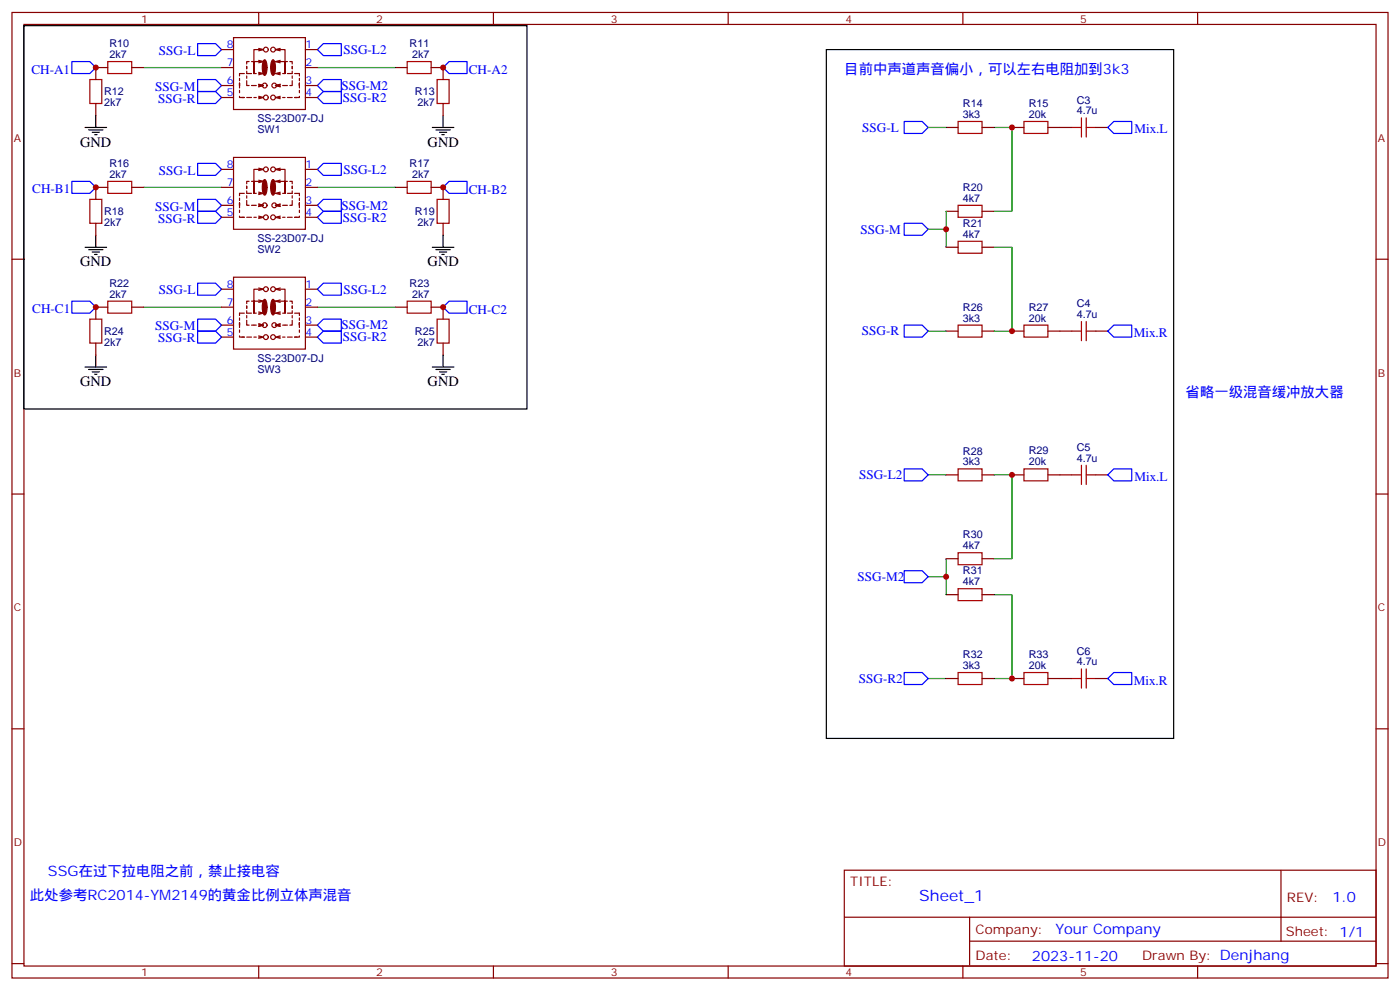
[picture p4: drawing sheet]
<svg xmlns="http://www.w3.org/2000/svg" width="412mm" height="292mm" viewBox="0 0 412 292" stroke-linecap="round" stroke-linejoin="round" font-family="sans-serif">
<g fill="none" stroke="#870000" stroke-width=".35">
<path d="M3.5 3.7h405.4v284.3h-405.4zM7.1 7.2h398.2v277.3h-398.2zM31.7 19.9h-3.5v3.5M38.8 19.9h3.5M65.3 19.9h3.5M65.3 14.6h3.5M68.8 11.1h21.2v21.1h-21.2zM72.7 19.5v.7M73.4 18.1h-.7v.7M74.1 18.1h.7M76.2 3.7v3.5M76.2 14.3l1.4 .3"/>
<path d="M76.2 17.8l1.4 .3M77.6 14.6h-2.8v7.1v-3.6h2.8M77.6 14.6l-1.4 .4M77.6 18.1l-1.4 .4M81.1 14.6h2.9v7.1v-3.6h-2.9M81.1 14.6l1.4 .4M81.1 18.1l1.4 .4M82.5 14.3l-1.4 .3M82.5 17.8l-1.4 .3M84 18.1h.7M85.4 18.1h.7v.7M86.1 19.5v.7"/>
<path d="M90 19.9h3.5M90 14.6h3.5M116.4 19.9h3.5M127 19.9h3.5v3.5M145.3 3.7v3.5M214.5 3.7v3.5M283.6 3.7v3.5M352.8 3.7v3.5M28.2 30.5v3.5M65.3 25.2h3.5M65.3 28.7h3.5M70.6 24.5v1.4"/>
<path d="M70.6 28.4v.3h1.4h-.7M70.6 23.1v.7M70.6 26.6v.7M72 21.7h-1.4v.7M72.7 23.8v1.4h.7M72.7 28.7h1.4M72.7 21v.7h1.4M72.7 22.4v.7M74.1 25.2h1.4M74.8 28.7h.7M74.8 21.7h.7M76.2 25.2h.7"/>
<path d="M76.2 28.7h.7M76.2 21.7h.7M76.2 24.8l1.4 .4-1.4 .3M76.2 21.3l1.4 .4-1.4 .3M76.2 28.4l1.4 .3-1.4 .4M81.1 28.7l1.4 .4M81.8 25.2h.7M81.8 28.7h.7M81.8 21.7h.7M82.5 24.8l-1.4 .4 1.4 .3M82.5 28.4l-1.4 .3M82.5 21.3l-1.4 .4 1.4 .3"/>
<path d="M83.3 25.2h1.4M83.3 28.7h.7M83.3 21.7h.7M84.7 28.7h1.4M86.1 23.8v1.4h-.7M86.1 21v.7h-1.4M86.1 22.4v.7M86.8 21.7h1.4v.7M88.2 28.4v.3h-1.4h.7M88.2 24.5v1.4M88.2 23.1v.7M88.2 26.6v.7"/>
<path d="M90 25.2h3.5M90 28.7h3.5M130.5 30.5v3.5M278.7 37.5h3.5M289.3 37.5h3.5M298.1 37.5h3.5M308.7 37.5h7M322.8 37.5h3.5M31.7 55.2h-3.5v3.5M38.8 55.2h3.5M65.3 55.2h3.5M65.3 49.9h3.5"/>
<path d="M68.8 46.4h21.2v21.1h-21.2zM70.6 59.8v1.4M70.6 58.3v.8M72 56.9h-1.4v.7M72.7 59.1v1.4h.7M72.7 54.8v.7M72.7 56.2v.7h1.4M72.7 57.6v.7M73.4 53.4h-.7v.7M74.1 53.4h.7M74.8 56.9h.7M76.2 49.5l1.4 .4"/>
<path d="M76.2 56.9h.7M76.2 56.6l1.4 .3-1.4 .4M76.2 53.1l1.4 .3M77.6 49.9h-2.8v7v-3.5h2.8M77.6 49.9l-1.4 .3M77.6 53.4l-1.4 .4M81.1 49.9h2.9v7v-3.5h-2.9M81.1 49.9l1.4 .3M81.1 53.4l1.4 .4M81.8 56.9h.7M82.5 49.5l-1.4 .4M82.5 56.6l-1.4 .3 1.4 .4"/>
<path d="M82.5 53.1l-1.4 .3M83.3 56.9h.7M84 53.4h.7M85.4 53.4h.7v.7M86.1 59.1v1.4h-.7M86.1 54.8v.7M86.1 56.2v.7h-1.4M86.1 57.6v.7M86.8 56.9h1.4v.7M88.2 59.8v1.4M88.2 58.3v.8M90 55.2h3.5"/>
<path d="M90 49.9h3.5M116.4 55.2h3.5M127 55.2h3.5v3.5M3.5 76.3h3.6M28.2 65.8v3.5M65.3 60.5h3.5M65.3 64h3.5M70.6 63.6v.4h1.4h-.7M70.6 61.9v.7M72.7 64h1.4M74.1 60.5h1.4M74.8 64h.7"/>
<path d="M76.2 60.5h.7M76.2 64h.7M76.2 60.1l1.4 .4-1.4 .3M76.2 63.6l1.4 .4-1.4 .3M81.1 64l1.4 .3M81.8 60.5h.7M81.8 64h.7M82.5 60.1l-1.4 .4 1.4 .3M82.5 63.6l-1.4 .4M83.3 60.5h1.4M83.3 64h.7M84.7 64h1.4"/>
<path d="M88.2 63.6v.4h-1.4h.7M88.2 61.9v.7M90 60.5h3.5M90 64h3.5M130.5 65.8v3.5M278.7 62.2h3.5M278.7 72.8h3.5M289.3 62.2h3.5M289.3 72.8h3.5M405.3 76.3h3.6M31.7 90.5h-3.5v3.5M38.8 90.5h3.5"/>
<path d="M65.3 90.5h3.5M65.3 85.2h3.5M65.3 95.7h3.5M65.3 99.3h3.5M68.8 81.6h21.2v21.2h-21.2zM70.6 95v1.4M70.6 98.9v.4h1.4h-.7M70.6 93.6v.7M70.6 97.2v.7M72 92.2h-1.4v.7M72.7 94.3v1.4h.7M72.7 90.1v.7"/>
<path d="M72.7 91.5v.7h1.4M72.7 92.9v.7M72.7 99.3h1.4M73.4 88.7h-.7v.7M74.1 95.7h1.4M74.1 88.7h.7M74.8 99.3h.7M74.8 92.2h.7M76.2 95.7h.7M76.2 99.3h.7M76.2 84.8l1.4 .4M76.2 92.2h.7"/>
<path d="M76.2 95.4l1.4 .3-1.4 .4M76.2 91.9l1.4 .3-1.4 .4M76.2 88.3l1.4 .4M76.2 98.9l1.4 .4-1.4 .3M77.6 85.2h-2.8v7v-3.5h2.8M77.6 85.2l-1.4 .3M77.6 88.7l-1.4 .3M81.1 85.2h2.9v7v-3.5h-2.9M81.1 85.2l1.4 .3M81.1 99.3l1.4 .3M81.1 88.7l1.4 .3M81.8 95.7h.7"/>
<path d="M81.8 99.3h.7M81.8 92.2h.7M82.5 84.8l-1.4 .4M82.5 95.4l-1.4 .3 1.4 .4M82.5 98.9l-1.4 .4M82.5 91.9l-1.4 .3 1.4 .4M82.5 88.3l-1.4 .4M83.3 95.7h1.4M83.3 99.3h.7M83.3 92.2h.7M84 88.7h.7M84.7 99.3h1.4"/>
<path d="M85.4 88.7h.7v.7M86.1 94.3v1.4h-.7M86.1 90.1v.7M86.1 91.5v.7h-1.4M86.1 92.9v.7M86.8 92.2h1.4v.7M88.2 98.9v.4h-1.4h.7M88.2 95v1.4M88.2 93.6v.7M88.2 97.2v.7M90 90.5h3.5M90 85.2h3.5"/>
<path d="M90 95.7h3.5M90 99.3h3.5M116.4 90.5h3.5M127 90.5h3.5v3.5M278.7 97.5h3.5M289.3 97.5h3.5M298.1 97.5h3.5M308.7 97.5h7M322.8 97.5h3.5M28.2 101v3.6M130.5 101v3.6M278.7 139.8h3.5"/>
<path d="M289.3 139.8h3.5M298.1 139.8h3.5M308.7 139.8h7M322.8 139.8h3.5M3.5 145.5h3.6M405.3 145.5h3.6M278.7 175.1h3.5M278.7 164.5h3.5M289.3 175.1h3.5M289.3 164.5h3.5M278.7 199.8h3.5M289.3 199.8h3.5"/>
<path d="M298.1 199.8h3.5M308.7 199.8h7M322.8 199.8h3.5M3.5 214.6h3.6M405.3 214.6h3.6M248.7 256.3h156.6v28.2h-156.6zM377.3 256.3v20.9M248.7 270.1h156.5M285.6 277.2h119.6M285.6 270.1v14.1M3.5 283.8h3.6M76.2 284.5v3.5"/>
<path d="M145.3 284.5v3.5M214.5 284.5v3.5M283.6 284.5v3.5M352.8 284.5v3.5M405.3 283.8h3.6"/>
<circle cx="78.3" cy="14.6" r=".71"/>
<circle cx="80.4" cy="14.6" r=".71"/>
<circle cx="78" cy="25.2" r=".71"/>
<circle cx="78.3" cy="28.7" r=".71"/>
<circle cx="80.4" cy="28.7" r=".71"/>
<circle cx="80.8" cy="25.2" r=".71"/>
<circle cx="78.3" cy="49.9" r=".71"/>
<circle cx="80.4" cy="49.9" r=".71"/>
<circle cx="78" cy="60.5" r=".71"/>
<circle cx="78.3" cy="64" r=".71"/>
<circle cx="80.4" cy="64" r=".71"/>
<circle cx="80.8" cy="60.5" r=".71"/>
<circle cx="78" cy="95.7" r=".71"/>
<circle cx="78.3" cy="99.3" r=".71"/>
<circle cx="78.3" cy="85.2" r=".71"/>
<circle cx="80.4" cy="99.3" r=".71"/>
<circle cx="80.4" cy="85.2" r=".71"/>
<circle cx="80.8" cy="95.7" r=".71"/>
</g>
<g fill="none" stroke="#00f" stroke-width=".35">
<path d="M21.2 18.1h5.3l1.7 1.8-1.7 1.8h-5.3zM58.2 12.8h5.3l1.8 1.8-1.8 1.8h-5.3zM93.5 14.6l1.7-1.8h5.3v3.6h-5.3zM132.3 18.1h5.3v3.6h-5.3l-1.8-1.8zM58.2 23.4h5.3l1.8 1.8-1.8 1.8h-5.3zM58.2 27h5.3l1.8 1.7-1.8 1.8h-5.3zM95.2 27h5.3v3.5h-5.3l-1.7-1.8zM95.2 23.4h5.3v3.6h-5.3l-1.7-1.8zM266.3 35.8h5.3l1.8 1.7-1.8 1.8h-5.3zM326.3 37.5l1.8-1.7h5.3v3.5h-5.3zM21.2 53.4h5.3l1.7 1.8-1.7 1.7h-5.3zM58.2 58.7h5.3l1.8 1.8-1.8 1.7h-5.3z"/>
<path d="M58.2 48.1h5.3l1.8 1.8-1.8 1.7h-5.3zM95.2 48.1h5.3v3.5h-5.3l-1.7-1.7zM132.3 53.4h5.3v3.5h-5.3l-1.8-1.7zM58.2 62.2h5.3l1.8 1.8-1.8 1.8h-5.3zM93.5 64l1.7-1.8h5.3v3.6h-5.3zM93.5 60.5l1.7-1.8h5.3v3.5h-5.3zM266.3 65.8h5.3l1.8 1.7-1.8 1.8h-5.3zM21.2 88.7h5.3l1.7 1.8-1.7 1.7h-5.3zM58.2 97.5h5.3l1.8 1.8-1.8 1.7h-5.3zM58.2 94h5.3l1.8 1.7-1.8 1.8h-5.3zM58.2 83.4h5.3l1.8 1.8-1.8 1.7h-5.3zM93.5 99.3l1.7-1.8h5.3v3.5h-5.3z"/>
<path d="M93.5 95.7l1.7-1.7h5.3v3.5h-5.3zM93.5 85.2l1.7-1.8h5.3v3.5h-5.3zM132.3 88.7h5.3v3.5h-5.3l-1.8-1.7zM266.3 95.7h5.3l1.8 1.8-1.8 1.8h-5.3zM326.3 97.5l1.8-1.8h5.3v3.6h-5.3zM266.3 138.1h5.3l1.8 1.7-1.8 1.8h-5.3zM326.3 139.8l1.8-1.7h5.3v3.5h-5.3zM266.3 168.1h5.3l1.8 1.7-1.8 1.8h-5.3zM266.3 198h5.3l1.8 1.8-1.8 1.8h-5.3zM328.1 198h5.3v3.6h-5.3l-1.8-1.8z"/>
</g>
<g fill="none" stroke="#008700" stroke-width=".35">
<path d="M42.3 19.9h23M93.5 19.9h22.9M273.4 37.5h5.3M292.8 37.5h5.3v24.7h-5.3M42.3 55.2h23M93.5 55.2h22.9M273.4 67.5h5.3M278.7 62.2v10.6M292.8 72.8h5.3v24.7h-5.3M42.3 90.5h23M93.5 90.5h22.9M273.4 97.5h5.3"/>
<path d="M273.4 139.8h5.3M292.8 139.8h5.3v24.7h-5.3M273.4 169.8h5.3M278.7 164.5v10.6M292.8 175.1h5.3v24.7h-5.3M273.4 199.8h5.3"/>
</g>
<g fill="none" stroke="#a10000" stroke-width=".35">
<path d="M31.7 18.1h7.1v3.6h-7.1zM119.9 18.1h7.1v3.6h-7.1zM26.5 23.4h3.5v7.1h-3.5zM128.8 23.4h3.5v7.1h-3.5zM282.2 35.8h7.1v3.5h-7.1zM301.6 35.8h7.1v3.5h-7.1zM315.7 37.5h2.9M318.6 34.7v5.7M320 37.5h2.8M320 34.7v5.7M26.5 58.7h3.5v7.1h-3.5zM31.7 53.4h7.1v3.5h-7.1z"/>
<path d="M119.9 53.4h7.1v3.5h-7.1zM128.8 58.7h3.5v7.1h-3.5zM282.2 60.5h7.1v3.5h-7.1zM282.2 71h7.1v3.6h-7.1zM26.5 94h3.5v7h-3.5zM31.7 88.7h7.1v3.5h-7.1zM119.9 88.7h7.1v3.5h-7.1zM128.8 94h3.5v7h-3.5zM282.2 95.7h7.1v3.6h-7.1zM301.6 95.7h7.1v3.6h-7.1zM315.7 97.5h2.9M318.6 94.7v5.6"/>
<path d="M320 94.7v5.6M320 97.5h2.8M282.2 138.1h7.1v3.5h-7.1zM301.6 138.1h7.1v3.5h-7.1zM315.7 139.8h2.9M318.6 137v5.7M320 137v5.7M320 139.8h2.8M282.2 173.4h7.1v3.5h-7.1zM282.2 162.8h7.1v3.5h-7.1zM282.2 198h7.1v3.6h-7.1zM301.6 198h7.1v3.6h-7.1z"/>
<path d="M315.7 199.8h2.9M318.6 197v5.6M320 197v5.6M320 199.8h2.8"/>
</g>
<g fill="none" stroke="#000" stroke-width=".35">
<path d="M7.1 7.5h148.1v112.9h-148.1zM243.4 14.6h102.3v202.9h-102.3zM25 37.5h6.4M26.1 38.2h4.2M27.2 38.9h2.1M27.9 39.7h.7M28.2 34v3.5M127.4 37.5h6.3M128.4 38.2h4.2M129.5 38.9h2.1M130.2 39.7h.7M130.5 34v3.5"/>
<path d="M25 72.8h6.4M26.1 73.5h4.2M27.2 74.2h2.1M27.9 74.9h.7M28.2 69.3v3.5M127.4 72.8h6.3M128.4 73.5h4.2M129.5 74.2h2.1M130.2 74.9h.7M130.5 69.3v3.5M25 108.1h6.4M26.1 108.8h4.2"/>
<path d="M27.2 109.5h2.1M27.9 110.2h.7M28.2 104.6v3.5M127.4 108.1h6.3M128.4 108.8h4.2M129.5 109.5h2.1M130.2 110.2h.7M130.5 104.6v3.5"/>
</g>
<g fill="#870000" stroke="#870000" stroke-width=".35">
<path d="M80.2 17.7l.2-.1a4.1 4.1 0 0 1 0 4.6 4.2 4.2 0 0 1-.2-4.5z"/>
<path d="M77.7 17.7l.3-.1a4.1 4.1 0 0 1 0 4.6 4.2 4.2 0 0 1-.3-4.5z"/>
<path d="M80.2 53l.2-.1a4.1 4.1 0 0 1 0 4.6 4.2 4.2 0 0 1-.2-4.5z"/>
<path d="M77.7 53l.3-.1a4.1 4.1 0 0 1 0 4.6 4.2 4.2 0 0 1-.3-4.5z"/>
<path d="M80.2 88.3l.2-.1a4.1 4.1 0 0 1 0 4.5 4.2 4.2 0 0 1-.2-4.4z"/>
<path d="M77.7 88.3l.3-.1a4.1 4.1 0 0 1 0 4.5 4.2 4.2 0 0 1-.3-4.4z"/>
</g>
<g fill="#c00">
<circle cx="28.2" cy="90.5" r=".88"/>
<circle cx="28.2" cy="55.2" r=".88"/>
<circle cx="28.2" cy="19.9" r=".88"/>
<circle cx="130.5" cy="90.5" r=".88"/>
<circle cx="130.5" cy="55.2" r=".88"/>
<circle cx="130.5" cy="19.9" r=".88"/>
<circle cx="278.7" cy="67.5" r=".88"/>
<circle cx="278.7" cy="169.8" r=".88"/>
<circle cx="298.1" cy="37.5" r=".88"/>
<circle cx="298.1" cy="97.5" r=".88"/>
<circle cx="298.1" cy="139.8" r=".88"/>
<circle cx="298.1" cy="199.8" r=".88"/>
</g>
<text font-size="4.6" fill="#00f" x="270.8" y="265.3">Sheet_1</text>
<g font-size="4.2" fill="#00f">
<text x="248.7" y="21.7">目前中声道声音偏小，可以左右电阻加到3k3</text>
<text x="349.2" y="116.9">省略一级混音缓冲放大器</text>
<text x="14.1" y="258">SSG在过下拉电阻之前，禁止接电容</text>
<text x="8.8" y="265.1">此处参考RC2014-YM2149的黄金比例立体声混音</text>
<text x="392.5" y="265.5">1.0</text>
<text x="310.9" y="275.1">Your Company</text>
<text x="304" y="282.9">2023-11-20</text>
</g>
<g font-size="4.2">
<text x="23.6" y="43.2">GND</text>
<text x="126" y="43.2">GND</text>
<text x="23.6" y="78.5">GND</text>
<text x="126" y="78.5">GND</text>
<text x="23.6" y="113.7">GND</text>
<text x="126" y="113.7">GND</text>
</g>
<g font-size="3.9" fill="#00f">
<text x="46.8" y="16.2">SSG-L</text>
<text x="101.2" y="15.9">SSG-L2</text>
<text x="9.3" y="21.7">CH-A1</text>
<text x="138.1" y="21.9">CH-A2</text>
<text x="45.7" y="26.7">SSG-M</text>
<text x="100.6" y="26.5">SSG-M2</text>
<text x="101" y="30">SSG-R2</text>
<text x="46.6" y="30.3">SSG-R</text>
<text x="254" y="38.8">SSG-L</text>
<text x="334.1" y="39.3">Mix.L</text>
<text x="46.8" y="51.4">SSG-L</text>
<text x="101.2" y="51.2">SSG-L2</text>
<text x="9.5" y="56.9">CH-B1</text>
<text x="138.1" y="57.1">CH-B2</text>
<text x="45.7" y="62">SSG-M</text>
<text x="46.6" y="65.5">SSG-R</text>
<text x="100.6" y="61.7">SSG-M2</text>
<text x="101" y="65.3">SSG-R2</text>
<text x="253.5" y="68.8">SSG-M</text>
<text x="46.8" y="86.7">SSG-L</text>
<text x="101.2" y="86.4">SSG-L2</text>
<text x="9.5" y="92.2">CH-C1</text>
<text x="138.1" y="92.4">CH-C2</text>
<text x="45.7" y="97.3">SSG-M</text>
<text x="46.6" y="100.8">SSG-R</text>
<text x="100.6" y="97">SSG-M2</text>
<text x="101" y="100.5">SSG-R2</text>
<text x="253.9" y="98.8">SSG-R</text>
<text x="333.9" y="99.3">Mix.R</text>
<text x="253.1" y="141.1">SSG-L2</text>
<text x="334.1" y="141.6">Mix.L</text>
<text x="252.6" y="171.1">SSG-M2</text>
<text x="253" y="201.1">SSG-R2</text>
<text x="333.9" y="201.6">Mix.R</text>
</g>
<g font-size="3.9" fill="#800">
<text x="250.5" y="260.8">TITLE:</text>
<text x="379.1" y="265.5">REV:</text>
<text x="287.4" y="275">Company:</text>
<text x="378.7" y="275.7">Sheet: 1/1</text>
<text x="287.4" y="282.7">Date:</text>
<text x="336.4" y="282.8">Drawn By: Denjhang</text>
</g>
<g font-size="3.2" fill="#800">
<text x="41.6" y="6.7">1</text>
<text x="110.8" y="6.7">2</text>
<text x="179.9" y="6.7">3</text>
<text x="249.1" y="6.7">4</text>
<text x="318.2" y="6.7">5</text>
<text x="4.1" y="41.8">A</text>
<text x="405.9" y="41.8">A</text>
<text x="4.1" y="110.9">B</text>
<text x="405.9" y="110.9">B</text>
<text x="4.1" y="180.1">C</text>
<text x="405.9" y="180.1">C</text>
<text x="4.1" y="249.2">D</text>
<text x="405.9" y="249.2">D</text>
<text x="41.6" y="287.5">1</text>
<text x="110.8" y="287.5">2</text>
<text x="179.9" y="287.5">3</text>
<text x="249.1" y="287.5">4</text>
<text x="318.2" y="287.5">5</text>
</g>
<g font-size="3.2" fill="#000080">
<text x="32.3" y="17.1">2k7</text>
<text x="32.3" y="13.9">R10</text>
<text x="120.7" y="13.9">R11</text>
<text x="121.4" y="17.1">2k7</text>
<text x="30.7" y="28.1">R12</text>
<text x="122.2" y="28.1">R13</text>
<text x="30.7" y="31.3">2k7</text>
<text x="75.8" y="35.9">SS-23D07-DJ</text>
<text x="122.9" y="31.3">2k7</text>
<text x="283.6" y="34.7">3k3</text>
<text x="283.6" y="31.5">R14</text>
<text x="303" y="34.7">20k</text>
<text x="303" y="31.5">R15</text>
<text x="317.2" y="33.7">4.7u</text>
<text x="317.2" y="30.5">C3</text>
<text x="75.8" y="39.1">SW1</text>
<text x="32.3" y="52.4">2k7</text>
<text x="32.3" y="49.2">R16</text>
<text x="120.7" y="49.2">R17</text>
<text x="121.4" y="52.4">2k7</text>
<text x="283.6" y="59.4">4k7</text>
<text x="283.6" y="56.2">R20</text>
<text x="30.7" y="63.4">R18</text>
<text x="122.2" y="63.4">R19</text>
<text x="30.7" y="66.6">2k7</text>
<text x="75.8" y="71.2">SS-23D07-DJ</text>
<text x="122.9" y="66.6">2k7</text>
<text x="283.6" y="70">4k7</text>
<text x="283.6" y="66.8">R21</text>
<text x="75.8" y="74.4">SW2</text>
<text x="32.3" y="87.6">2k7</text>
<text x="32.3" y="84.5">R22</text>
<text x="120.7" y="84.5">R23</text>
<text x="121.4" y="87.6">2k7</text>
<text x="283.6" y="94.7">3k3</text>
<text x="283.6" y="91.5">R26</text>
<text x="303" y="94.7">20k</text>
<text x="303" y="91.5">R27</text>
<text x="317.2" y="93.6">4.7u</text>
<text x="317.2" y="90.5">C4</text>
<text x="30.7" y="101.8">2k7</text>
<text x="30.7" y="98.7">R24</text>
<text x="122.2" y="98.7">R25</text>
<text x="122.9" y="101.8">2k7</text>
<text x="75.8" y="106.5">SS-23D07-DJ</text>
<text x="75.8" y="109.7">SW3</text>
<text x="283.6" y="137">3k3</text>
<text x="283.6" y="133.8">R28</text>
<text x="303" y="137">20k</text>
<text x="303" y="133.8">R29</text>
<text x="317.2" y="136">4.7u</text>
<text x="317.2" y="132.8">C5</text>
<text x="283.6" y="161.7">4k7</text>
<text x="283.6" y="158.5">R30</text>
<text x="283.6" y="172.3">4k7</text>
<text x="283.6" y="169.1">R31</text>
<text x="283.6" y="197">3k3</text>
<text x="283.6" y="193.8">R32</text>
<text x="303" y="197">20k</text>
<text x="303" y="193.8">R33</text>
<text x="317.2" y="195.9">4.7u</text>
<text x="317.2" y="192.8">C6</text>
</g>
<g font-size="3.2" fill="#00f">
<text x="66.8" y="14.3">8</text>
<text x="90" y="14.3">1</text>
<text x="66.8" y="19.5">7</text>
<text x="90" y="19.5">2</text>
<text x="66.8" y="24.8">6</text>
<text x="66.8" y="28.4">5</text>
<text x="90" y="28.4">4</text>
<text x="90" y="24.8">3</text>
<text x="66.8" y="49.5">8</text>
<text x="90" y="49.5">1</text>
<text x="66.8" y="54.8">7</text>
<text x="90" y="54.8">2</text>
<text x="66.8" y="60.1">6</text>
<text x="66.8" y="63.6">5</text>
<text x="90" y="63.6">4</text>
<text x="90" y="60.1">3</text>
<text x="66.8" y="84.8">8</text>
<text x="90" y="84.8">1</text>
<text x="66.8" y="90.1">7</text>
<text x="66.8" y="95.4">6</text>
<text x="90" y="95.4">3</text>
<text x="90" y="90.1">2</text>
<text x="66.8" y="98.9">5</text>
<text x="90" y="98.9">4</text>
</g>
</svg>
